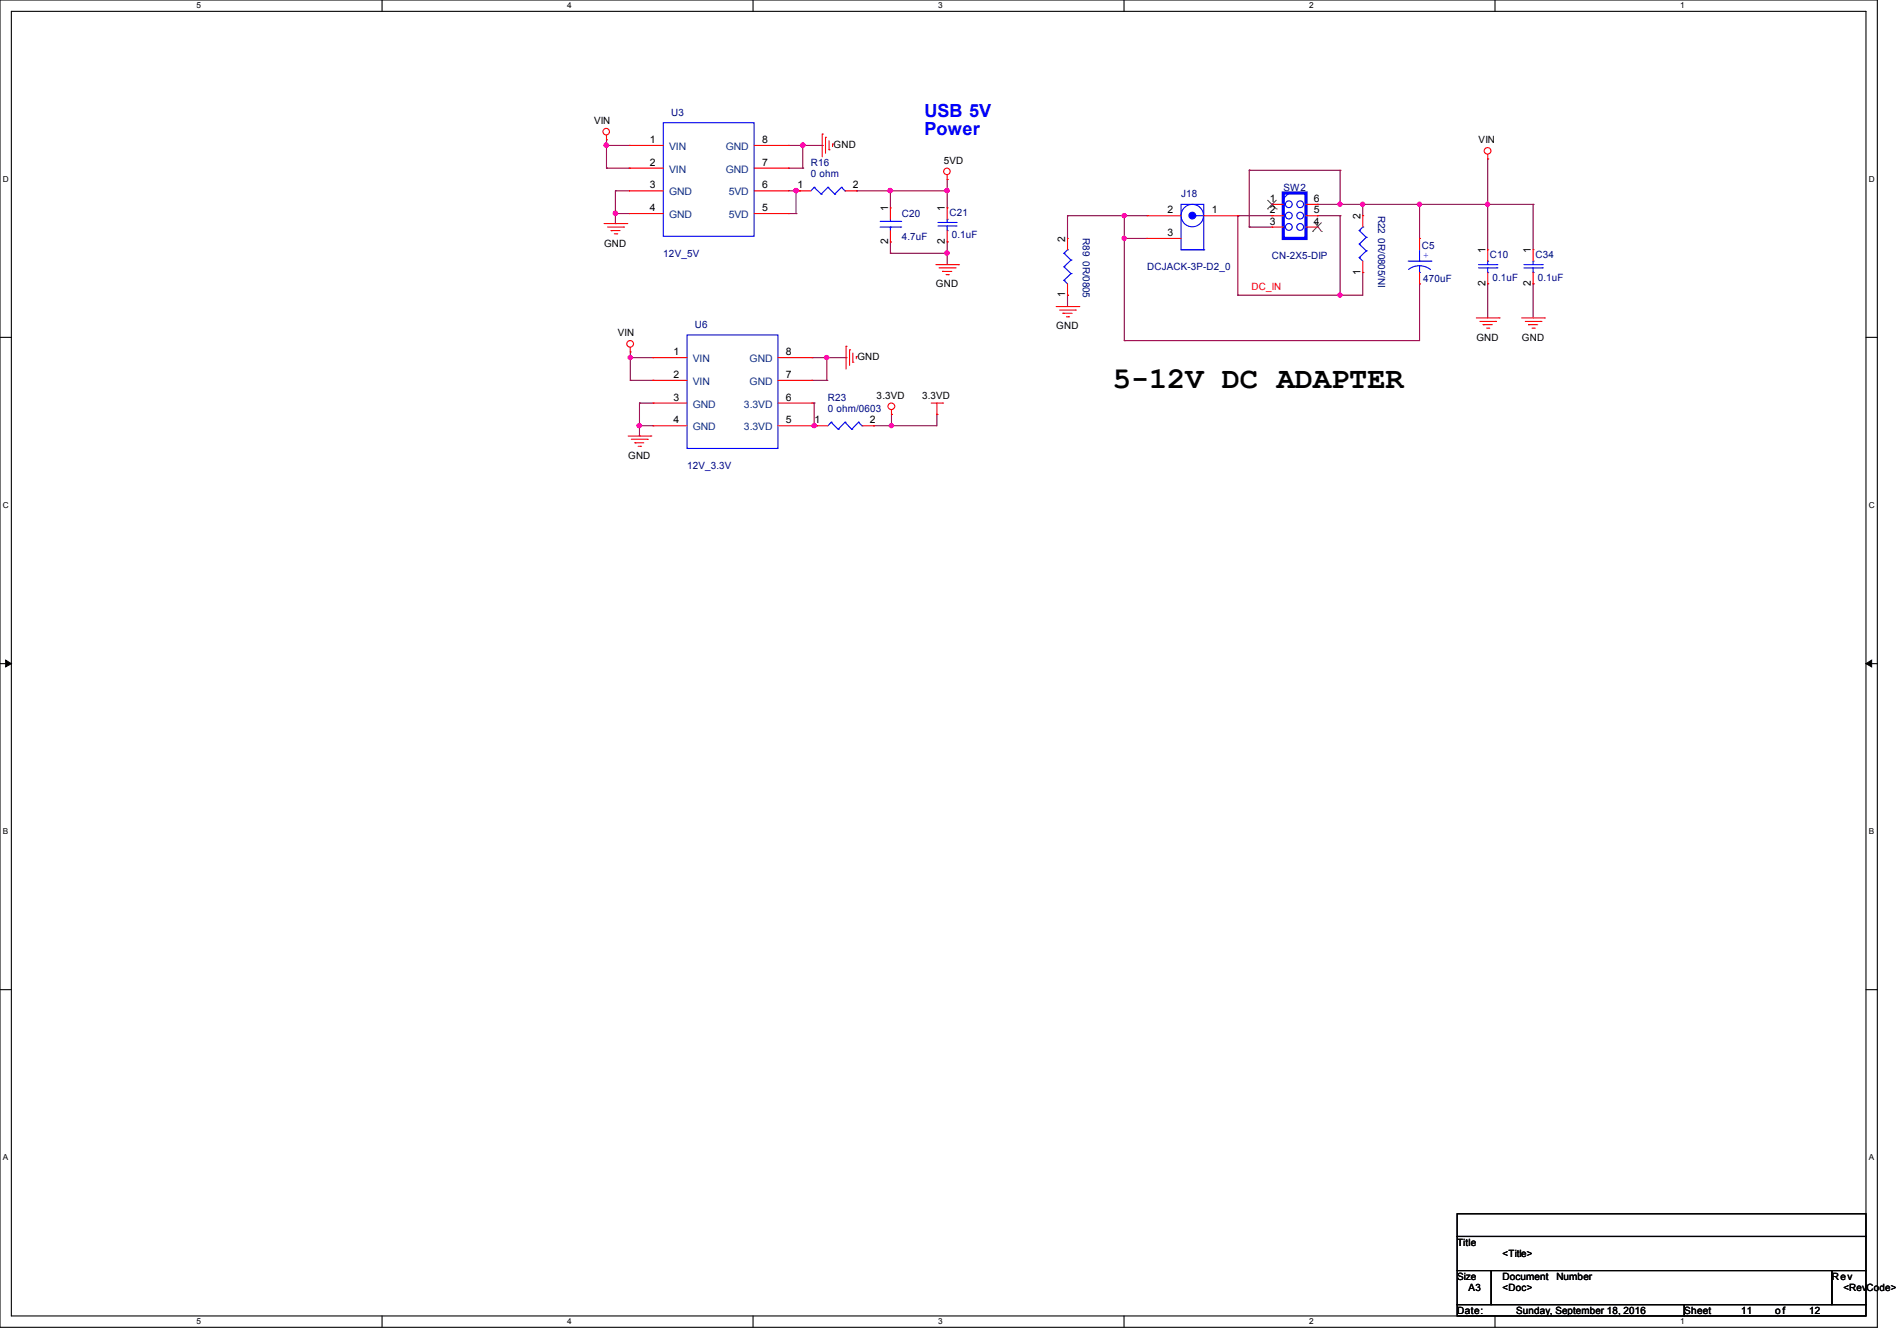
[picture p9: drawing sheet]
<svg xmlns="http://www.w3.org/2000/svg" width="297mm" height="210mm" viewBox="0 0 297 210" stroke-linecap="round" stroke-linejoin="round" font-family="sans-serif">
<path d="M0 0h293.9v207.9h-293.9zM1.8 1.8h290.3v204.3h-290.3z" fill="none" stroke="#000" stroke-width=".17"/>
<g fill="#fff">
<path d="M30.8 .2h.7v1.4h-.7z"/>
<path d="M30.8 206.2h.7v1.4h-.7z"/>
</g>
<path d="M59.8 0v1.8M59.8 206.1v1.8" fill="none" stroke="#000" stroke-width=".17"/>
<g fill="#fff">
<path d="M88.8 .2h.7v1.4h-.7z"/>
<path d="M88.8 206.2h.7v1.4h-.7z"/>
</g>
<path d="M117.9 0v1.8M117.9 206.1v1.8" fill="none" stroke="#000" stroke-width=".17"/>
<g fill="#fff">
<path d="M146.9 .2h.7v1.4h-.7z"/>
<path d="M146.9 206.2h.7v1.4h-.7z"/>
</g>
<path d="M176 0v1.8M176 206.1v1.8" fill="none" stroke="#000" stroke-width=".17"/>
<g fill="#fff">
<path d="M205 .2h.7v1.4h-.7z"/>
<path d="M205 206.2h.7v1.4h-.7z"/>
</g>
<path d="M234.1 0v1.8M234.1 206.1v1.8" fill="none" stroke="#000" stroke-width=".17"/>
<g fill="#fff">
<path d="M263.1 .2h.6v1.4h-.6z"/>
<path d="M263.1 206.2h.6v1.4h-.6z"/>
<path d="M.5 27.3h.9v1.4h-.9z"/>
<path d="M292.6 27.3h.9v1.4h-.9z"/>
<path d="M.5 78.4h.9v1.4h-.9z"/>
<path d="M292.6 78.4h.9v1.4h-.9z"/>
</g>
<path d="M0 52.8h1.8M292.1 52.8h1.8" fill="none" stroke="#000" stroke-width=".17"/>
<g fill="#fff">
<path d="M.5 129.5h.8v1.4h-.8z"/>
<path d="M292.6 129.5h.8v1.4h-.8z"/>
</g>
<path d="M0 103.9h1.8M292.1 103.9h1.8" fill="none" stroke="#000" stroke-width=".17"/>
<path d="M.9 103.4l.9 .5-.9 .5zM292.1 103.9l.9-.5v1z" fill="#000" stroke="#000" stroke-width=".16"/>
<g fill="#fff">
<path d="M.5 180.5h.8v1.4h-.8z"/>
<path d="M292.6 180.5h.8v1.4h-.8z"/>
</g>
<path d="M0 155h1.8M292.1 155h1.8M228.1 190.1h64v3.5h-64zM228.1 193.6h64v5.4h-64zM228.1 199h5.4v5.3h-5.4zM233.5 199h53.3v5.3h-53.3zM286.8 199h5.3v5.3h-5.3zM228.1 204.3h35.6v1.8h-35.6zM263.7 204.3h28.4v1.8h-28.4z" fill="none" stroke="#000" stroke-width=".17"/>
<g fill="none" stroke="#800040" stroke-width=".17">
<path d="M95 22.8h.1M95 26.3h.1M95 21.9v4.4M95 22.8h3.5M95 26.3h3.5M96.4 33.4h.1M96.4 35h.1M96.4 29.9h.1M96.4 29.9h2.1M96.4 33.4h2.1M96.4 29.9v5.1M98.5 26.3h.1"/>
<path d="M123.4 29.9h1.8M123.4 22.8h5.3M123.4 26.3h2.3M123.4 33.4h1.2M124.6 29.9h.1M124.6 33.4h.1M124.6 29.9v3.5M125.2 29.9h.1M125.7 22.8h.1M125.7 26.3h.1M125.7 22.8v3.5M128.7 22.8h.1"/>
<path d="M134.1 29.9h.1M134.1 29.9h14.2M139.4 29.9h.1M139.4 37.9h.1M139.4 39.7h.1M139.4 29.9v2.7M139.4 37.9v1.8M139.4 39.7h8.9M148.3 39.7h.1M148.3 29.9h.1M148.3 28.1h.1M148.3 37.9h.1"/>
<path d="M148.3 28.1v4.5M148.3 37.9v3.5M167.1 33.8h.1M167.1 33.8h12.5M167.1 33.8v3.5M176 33.8h.1M176 37.3h.1M176 33.8v19.5M176 37.3h3.6M193.8 33.8h.1M193.8 33.8h5.3M193.8 33.8v12.4"/>
<path d="M195.6 26.7h.1M195.6 35.6h.1M195.6 26.7h14.2M195.6 26.7v8.9M195.6 35.6h3.5M206.2 32h.1M206.2 33.8h.1M206.2 33.8h3.6M206.2 32h33.8M209.8 33.8h.1M209.8 26.7h.1M209.8 32h.1"/>
<path d="M209.8 26.7v5.3M209.8 33.8v12.4M213.4 32h.1M213.4 32v1.8M222.2 32h.1M222.2 32v5.3M232.9 32h.1M232.9 24.9h.1M232.9 24.9v14.2M240 32h.1M240 32v7.1M98.7 56h.1"/>
<path d="M98.7 59.6h.1M98.7 56h3.5M98.7 59.6h3.5M98.7 55.1v4.5M102.2 59.6h.1M127.1 56h5.4M127.1 59.6h2.4M129.5 56h.1M129.5 59.6h.1M129.5 56v3.6M132.5 56h.1M167.1 46.2h.1"/>
<path d="M167.1 46.2v1.8M176 53.3h.1M193.8 46.2h.1M209.8 46.2h.1M213.4 42.7h.1M213.4 42.7v3.5h-19.6M222.2 44.4h.1M222.2 44.4v8.9h-46.2M232.9 44.4h.1M232.9 44.4v5.4M240 44.4h.1M240 44.4v5.4"/>
<path d="M100.1 66.7h.1M100.1 68.3h.1M100.1 63.1h.1M100.1 66.7h2.1M100.1 63.1h2.1M100.1 63.1v5.2M127.1 66.7h.7M127.1 63.1h.4M127.5 66.7h.1M127.5 63.1h.1M127.5 63.1v3.6M127.8 66.7h.1"/>
<path d="M136.7 66.7h.1M139.6 64.9h.1M139.6 66.7h.1M139.6 64.9v1.8M146.7 64.9h.1M146.7 64.9v1.8h-10"/>
</g>
<g fill="#f0f" stroke="#f0f" stroke-width=".17">
<circle cx="139.4" cy="29.8" r=".34"/>
<circle cx="148.3" cy="29.8" r=".34"/>
<circle cx="148.3" cy="39.6" r=".34"/>
<circle cx="176" cy="33.8" r=".32"/>
<circle cx="209.8" cy="32" r=".32"/>
<circle cx="176" cy="37.3" r=".32"/>
<circle cx="232.9" cy="32" r=".32"/>
<circle cx="209.8" cy="46.2" r=".32"/>
<circle cx="222.2" cy="32" r=".32"/>
<circle cx="213.3" cy="32" r=".32"/>
<circle cx="139.6" cy="66.7" r=".32"/>
<circle cx="94.9" cy="22.7" r=".34"/>
<circle cx="124.6" cy="29.8" r=".34"/>
<circle cx="96.4" cy="33.4" r=".34"/>
<circle cx="127.5" cy="66.7" r=".33"/>
<circle cx="100.1" cy="66.7" r=".33"/>
<circle cx="125.7" cy="22.7" r=".34"/>
<circle cx="129.4" cy="56" r=".33"/>
<circle cx="98.7" cy="56" r=".32"/>
</g>
<g fill="none" stroke="#f00" stroke-width=".17">
<path d="M94.6 35h3.5M95 21.9h.1M95 21.2v.7M95.1 35.6h2.5M95.7 36.1h.1M95.7 36.1h1.4M96.2 36.6h.4M96.6 36.6h.1M97.6 35.6h.1M98.1 35h.1M98.5 22.8h.1M98.5 26.3h.1"/>
<path d="M98.5 29.9h.1M98.5 33.4h.1M98.5 22.8h5.3M98.5 26.3h5.3M98.5 29.9h5.3M98.5 33.4h5.3M118.1 22.8h5.3M118.1 26.3h5.3M118.1 29.9h5.3M118.1 33.4h5.3M123.4 33.4h.1M123.4 29.9h.1"/>
<path d="M123.4 26.3h.1M123.4 22.8h.1M125.2 29.9h.1M125.2 29.9h1.8M128.7 21h.1M128.7 21v3.6M129.2 21.5h.1M129.2 21.5v2.5M129.8 23.5h.1M129.8 22.1v1.4M130.3 22.6h.1M130.3 22.6v.3"/>
<path d="M132.3 29.9h1.8M134.1 29.9h.1M139.4 32.6h.1M139.4 37.9h.1M139.4 32.6v1.7M139.4 36.1v1.8M148.3 28.1h.1M148.3 32.6h.1M148.3 37.9h.1M148.3 27.4v.7M148.3 32.6v1.7M148.3 36.1v1.8"/>
<path d="M167.1 37.3h.1M167.1 37.3v1.8M179.6 37.3h.1M179.6 33.8h.1M179.6 33.8h5.3M179.6 37.3h5.3M188.5 33.8h5.3M193.8 33.8h.1M199.1 32h.1M199.1 33.8h.1M199.1 35.6h.1M199.1 35.6h1.8"/>
<path d="M199.1 32h1.8M199.1 33.8h1.8M204.5 35.6h1.7M204.5 32h1.7M204.5 33.8h1.7M206.2 32h.1M206.2 33.8h.1M206.2 35.6h.1M213.4 33.8h.1M213.4 33.8v1.8M222.2 37.3h.1M222.2 37.3v1.8"/>
<path d="M232.9 24.9h.1M232.9 39.1h.1M232.9 24.2v.7M232.9 39.1v1.8M240 39.1h.1M240 39.1v1.8M98.7 55.1h.1M98.7 54.4v.7M102.2 56h.1M102.2 59.6h.1M102.2 56h5.4M102.2 59.6h5.4"/>
<path d="M121.8 56h5.3M121.8 59.6h5.3M127.1 59.6h.1M127.1 56h.1M132.5 54.2h.1M132.5 54.2v3.6M133 54.8h.1M133 54.8v2.4M133.5 56.7h.1M133.5 55.3v1.4M134.1 55.8h.1M134.1 55.8v.4"/>
<path d="M146.5 41.4h3.6M147 42h2.5M147.6 42.5h.1M147.6 42.5h1.4M148.1 43h.4M148.5 43h.1M149.5 42h.1M150.1 41.4h.1M165.4 48h3.5M165.9 48.6h2.5M166.4 49.1h.1M166.4 49.1h1.5"/>
<path d="M167 49.6h.3M167.1 46.2h.1M167.1 44.4v1.8M167.3 49.6h.1M168.4 48.6h.1M168.9 48h.1M213.4 42.7h.1M213.4 40.9v1.8M222.2 44.4h.1M222.2 42.7v1.7M231.1 49.8h3.6M231.7 50.3h2.4"/>
<path d="M232.2 50.8h.1M232.2 50.8h1.4M232.7 51.4h.4M232.9 44.4h.1M232.9 42.7v1.7M233.1 51.4h.1M234.1 50.3h.1M234.7 49.8h.1M238.3 49.8h3.5M238.8 50.3h2.5M239.3 50.8h.1M239.3 50.8h1.4"/>
<path d="M239.9 51.4h.3M240 44.4h.1M240 42.7v1.7M240.2 51.4h.1M241.3 50.3h.1M241.8 49.8h.1M98.3 68.3h3.6M98.8 68.8h2.5M99.4 69.3h.1M99.4 69.3h1.4M99.9 69.9h.4M100.3 69.9h.1"/>
<path d="M101.3 68.8h.1M101.9 68.3h.1M102.2 63.1h.1M102.2 66.7h.1M102.2 63.1h5.4M102.2 66.7h5.4M121.8 63.1h5.3M121.8 66.7h5.3M127.1 66.7h.1M127.1 63.1h.1M127.8 66.7h.1M127.8 66.7h1.8"/>
<path d="M135 66.7h1.7M136.7 66.7h.1M139.6 64.9h.1M139.6 64.2v.7M145.8 63.1h1.8M146.7 64.9h.1M146.7 63.1v1.8M147.6 63.1h.1"/>
<circle cx="94.9" cy="20.6" r=".51"/>
<circle cx="148.3" cy="26.8" r=".51"/>
<circle cx="232.9" cy="23.6" r=".52"/>
<circle cx="98.7" cy="53.8" r=".52"/>
<circle cx="139.6" cy="63.6" r=".52"/>
</g>
<g fill="none" stroke="#00f" stroke-width=".17">
<path d="M103.8 19.2h14.3v17.8h-14.3zM127.5 29.3h.1M127.5 29.3l-.5 .6M127.5 29.3l1.1 1.1M128.6 30.4h.1M129.6 29.3h.1M129.6 29.3l-1 1.1M129.6 29.3l1.1 1.1M130.7 30.4h.1M131.7 29.3h.1M131.7 29.3l-1 1.1M131.7 29.3l.6 .6"/>
<path d="M132.3 29.9h.1M137.8 35.6h3.2M137.8 34.7h3.2M139.4 34.7h.1M139.4 35.6h.1M139.4 34.3v.4M139.4 35.6v.5M141 35.6h.1M141 34.7h.1M146.9 34.8h2.8M146.9 35.4h2.8M148.3 36.1h.1"/>
<path d="M148.3 34.3h.1M148.3 34.3v.5M148.3 35.4v.7M149.7 34.8h.1M149.7 35.4h.1M166.6 39.7h.1M166.6 39.7l1.1 1M167.1 39.1h.1M167.1 39.1l-.5 .6M184.9 32h3.6v7.1h-3.6zM184.9 39.1h3.6M187.2 33.8h.1"/>
<path d="M187.2 33.8h1.3M188.5 39.1h.1M201.8 30.2h.1M201.8 30.2l-.9 .9M212.8 38.2h.1M212.8 36.1h.1M212.8 38.2l1.1 1.1M212.8 36.1l1.1 1.1M213.4 35.6h.1M213.4 35.6l-.6 .5M213.9 39.3h.1M213.9 37.2h.1"/>
<path d="M213.9 39.3l-1.1 1M213.9 37.2l-1.1 1M222.2 39.1v1.8M107.6 52.5h14.2v17.7h-14.2zM166.6 43.9h.1M166.6 41.8h.1M166.6 43.9l.5 .5M166.6 41.8l1.1 1M167.7 42.8h.1M167.7 40.7h.1M167.7 42.8l-1.1 1.1M167.7 40.7l-1.1 1.1"/>
<path d="M212.8 40.3h.1M212.8 40.3l.6 .6M220.5 40.9h3.5M222.2 42.7h.1M222.2 40.9h.1M222.2 41.6l1.1 .2 .7 .4M222.2 41.6l-.7 .1-1 .5M222.2 41.6v1.1M224 40.9h.1M231.5 41.4h2.9M231.5 42h2.9M232.9 42.7h.1"/>
<path d="M232.9 40.9h.1M232.9 40.9v.5M232.9 42v.7M234.4 41.4h.1M234.4 42h.1M238.6 41.4h2.9M238.6 42h2.9M240 42.7h.1M240 40.9h.1M240 40.9v.5M240 42v.7M241.5 41.4h.1"/>
<path d="M241.5 42h.1M130.1 66.1h.1M130.1 66.1l-.5 .6M130.1 66.1l1.1 1.1M131.2 67.2h.1M132.3 66.1h.1M132.3 66.1l-1.1 1.1M132.3 66.1l1 1.1M133.3 67.2h.1M134.4 66.1h.1M134.4 66.1l-1.1 1.1M134.4 66.1l.6 .6"/>
<path d="M135 66.7h.1"/>
<circle cx="186.7" cy="33.8" r="1.76"/>
<circle cx="201.8" cy="33.8" r=".53"/>
<circle cx="201.8" cy="35.5" r=".53"/>
<circle cx="201.8" cy="32" r=".53"/>
<circle cx="203.6" cy="35.5" r=".53"/>
<circle cx="203.6" cy="33.8" r=".53"/>
<circle cx="203.6" cy="32" r=".53"/>
</g>
<path d="M200.9 30.2h3.6v7.1h-3.6z" fill="none" stroke="#00f" stroke-width=".51"/>
<path d="M198.4 32.7h.1M198.4 31.3l1.4 1.4M199.8 32.7h.1M199.8 31.3l-1.4 1.4M205.5 36.3h.1M205.8 34.8l1.1 1.5M206.9 36.3h.1M206.9 34.8l-1.4 1.5" fill="none" stroke="#804000" stroke-width=".16"/>
<circle cx="186.7" cy="33.8" r=".53" fill="#00f" stroke="#00f" stroke-width=".17"/>
<text font-size="4.7" x="174.2" y="60.8">5-12V DC ADAPTER</text>
<g font-size="2.8" fill="#00f">
<text x="144.7" y="18.3">USB 5V</text>
<text x="144.7" y="21.2">Power</text>
</g>
<g font-size="1.6">
<text x="93" y="19.4">VIN</text>
<text x="101.7" y="22.4">1</text>
<text x="119.3" y="22.4">8</text>
<text x="130.5" y="23.1">GND</text>
<text x="231.5" y="22.4">VIN</text>
<text x="101.7" y="26">2</text>
<text x="101.7" y="29.5">3</text>
<text x="119.3" y="29.5">6</text>
<text x="119.3" y="26">7</text>
<text x="124.9" y="29.5">1</text>
<text x="133.5" y="29.5">2</text>
<text x="147.8" y="25.6">5VD</text>
<text x="101.7" y="33.1">4</text>
<text x="119.3" y="33.1">5</text>
<text x="139" y="33.1" transform="rotate(-90 139 33.1)">1</text>
<text x="147.9" y="33.1" transform="rotate(-90 147.9 33.1)">1</text>
<text x="182.8" y="33.4">2</text>
<text x="189.7" y="33.4">1</text>
<text x="198.8" y="31.6">1</text>
<text x="198.8" y="33.4">2</text>
<text x="198.8" y="35.2">3</text>
<text x="205.7" y="31.6">6</text>
<text x="205.7" y="33.4">5</text>
<text x="205.7" y="35.2">4</text>
<text x="213" y="34.3" transform="rotate(-90 213 34.3)">2</text>
<text x="94.6" y="38.6">GND</text>
<text x="139" y="38.2" transform="rotate(-90 139 38.2)">2</text>
<text x="147.9" y="38.2" transform="rotate(-90 147.9 38.2)">2</text>
<text x="166.8" y="37.9" transform="rotate(-90 166.8 37.9)">2</text>
<text x="182.8" y="37">3</text>
<text x="232.6" y="39.7" transform="rotate(-90 232.6 39.7)">1</text>
<text x="239.7" y="39.7" transform="rotate(-90 239.7 39.7)">1</text>
<text x="146.5" y="45">GND</text>
<text x="166.8" y="46.6" transform="rotate(-90 166.8 46.6)">1</text>
<text x="213" y="43" transform="rotate(-90 213 43)">1</text>
<text x="232.6" y="44.8" transform="rotate(-90 232.6 44.8)">2</text>
<text x="239.7" y="44.8" transform="rotate(-90 239.7 44.8)">2</text>
<text x="96.7" y="52.7">VIN</text>
<text x="165.4" y="51.6">GND</text>
<text x="231.2" y="53.3">GND</text>
<text x="238.3" y="53.3">GND</text>
<text x="105.5" y="55.6">1</text>
<text x="105.5" y="59.2">2</text>
<text x="123" y="59.2">7</text>
<text x="123" y="55.6">8</text>
<text x="134.2" y="56.4">GND</text>
<text x="105.5" y="62.7">3</text>
<text x="123" y="62.7">6</text>
<text x="137.3" y="62.4">3.3VD</text>
<text x="144.4" y="62.4">3.3VD</text>
<text x="98.3" y="71.8">GND</text>
<text x="105.5" y="66.3">4</text>
<text x="123" y="66.3">5</text>
<text x="127.5" y="66.3">1</text>
<text x="136.2" y="66.3">2</text>
<text x="228.1" y="195.1">Title</text>
<text x="235.3" y="196.9">&lt;Title&gt;</text>
<text x="228.1" y="200.4">Size</text>
<text x="229.9" y="202.2">A3</text>
<text x="235.2" y="200.4">Document</text>
<text x="235.3" y="202.2">&lt;Doc&gt;</text>
<text x="243.7" y="200.4">Number</text>
<text x="286.8" y="200.4">Rev</text>
<text x="288.6" y="202.2">&lt;RevCode&gt;</text>
<text x="228.1" y="205.7">Date:</text>
<text x="237.4" y="205.7">Sunday, September 18, 2016</text>
<text x="263.7" y="205.7">Sheet</text>
<text x="272.6" y="205.7">11</text>
<text x="277.9" y="205.7">o f</text>
<text x="283.3" y="205.7">12</text>
</g>
<g font-size="1.6" fill="#004080">
<text x="104.7" y="23.5">VIN</text>
<text x="113.6" y="23.5">GND</text>
<text x="104.7" y="27.1">VIN</text>
<text x="113.6" y="27.1">GND</text>
<text x="104.7" y="30.6">GND</text>
<text x="104.7" y="34.2">GND</text>
<text x="114.1" y="34.2">5VD</text>
<text x="114.1" y="30.6">5VD</text>
<text x="108.5" y="56.7">VIN</text>
<text x="117.4" y="56.7">GND</text>
<text x="108.5" y="60.3">VIN</text>
<text x="108.5" y="63.8">GND</text>
<text x="116.5" y="63.8">3.3VD</text>
<text x="117.4" y="60.3">GND</text>
<text x="108.5" y="67.4">GND</text>
<text x="116.5" y="67.4">3.3VD</text>
</g>
<g font-size="1.6" fill="#000080">
<text x="105.1" y="18.2">U3</text>
<text x="127" y="26">R16</text>
<text x="127" y="27.8">0 ohm</text>
<text x="200.9" y="29.9">SW2</text>
<text x="141.2" y="34">C20</text>
<text x="148.6" y="33.8">C21</text>
<text x="184.9" y="30.8">J18</text>
<text x="103.8" y="40.2">12V_5V</text>
<text x="141.2" y="37.5">4.7uF</text>
<text x="149" y="37.3">0.1uF</text>
<text x="199.1" y="40.6">CN-2X5-DIP</text>
<text x="222.6" y="38.9">C5</text>
<text x="233.3" y="40.4">C10</text>
<text x="240.4" y="40.4">C34</text>
<text x="179.6" y="42.3">DCJACK-3P-D2_0</text>
<text x="222.8" y="44.1">470uF</text>
<text x="233.7" y="43.9">0.1uF</text>
<text x="240.8" y="43.9">0.1uF</text>
<text x="108.8" y="51.4">U6</text>
<text x="129.6" y="62.8">R23</text>
<text x="129.6" y="64.6">0 ohm/0603</text>
<text x="107.6" y="73.4">12V_3.3V</text>
</g>
<text font-size="1.6" fill="#f00" x="195.9" y="45.5">DC_IN</text>
<g font-size="1.5" fill="#000080">
<text x="215.8" y="33.8" transform="rotate(90 215.8 33.8)">R22</text>
<text x="169.6" y="37.3" transform="rotate(90 169.6 37.3)">R89</text>
<text x="169.6" y="40.9" transform="rotate(90 169.6 40.9)">0R/0805</text>
<text x="215.8" y="37.3" transform="rotate(90 215.8 37.3)">0R/0805/NI</text>
</g>
<text font-size="1.5" fill="#00f" x="222.8" y="40.3">+</text>
<g font-size="1.3">
<text x="30.8" y="1.3">5</text>
<text x="88.8" y="1.3">4</text>
<text x="146.9" y="1.3">3</text>
<text x="205" y="1.3">2</text>
<text x="263.1" y="1.3">1</text>
<text x=".5" y="28.4">D</text>
<text x="292.6" y="28.4">D</text>
<text x=".5" y="79.5">C</text>
<text x="292.6" y="79.5">C</text>
<text x=".5" y="130.6">B</text>
<text x="292.6" y="130.6">B</text>
<text x=".5" y="181.7">A</text>
<text x="292.6" y="181.7">A</text>
<text x="30.8" y="207.4">5</text>
<text x="88.8" y="207.4">4</text>
<text x="146.9" y="207.4">3</text>
<text x="205" y="207.4">2</text>
<text x="263.1" y="207.4">1</text>
</g>
</svg>
